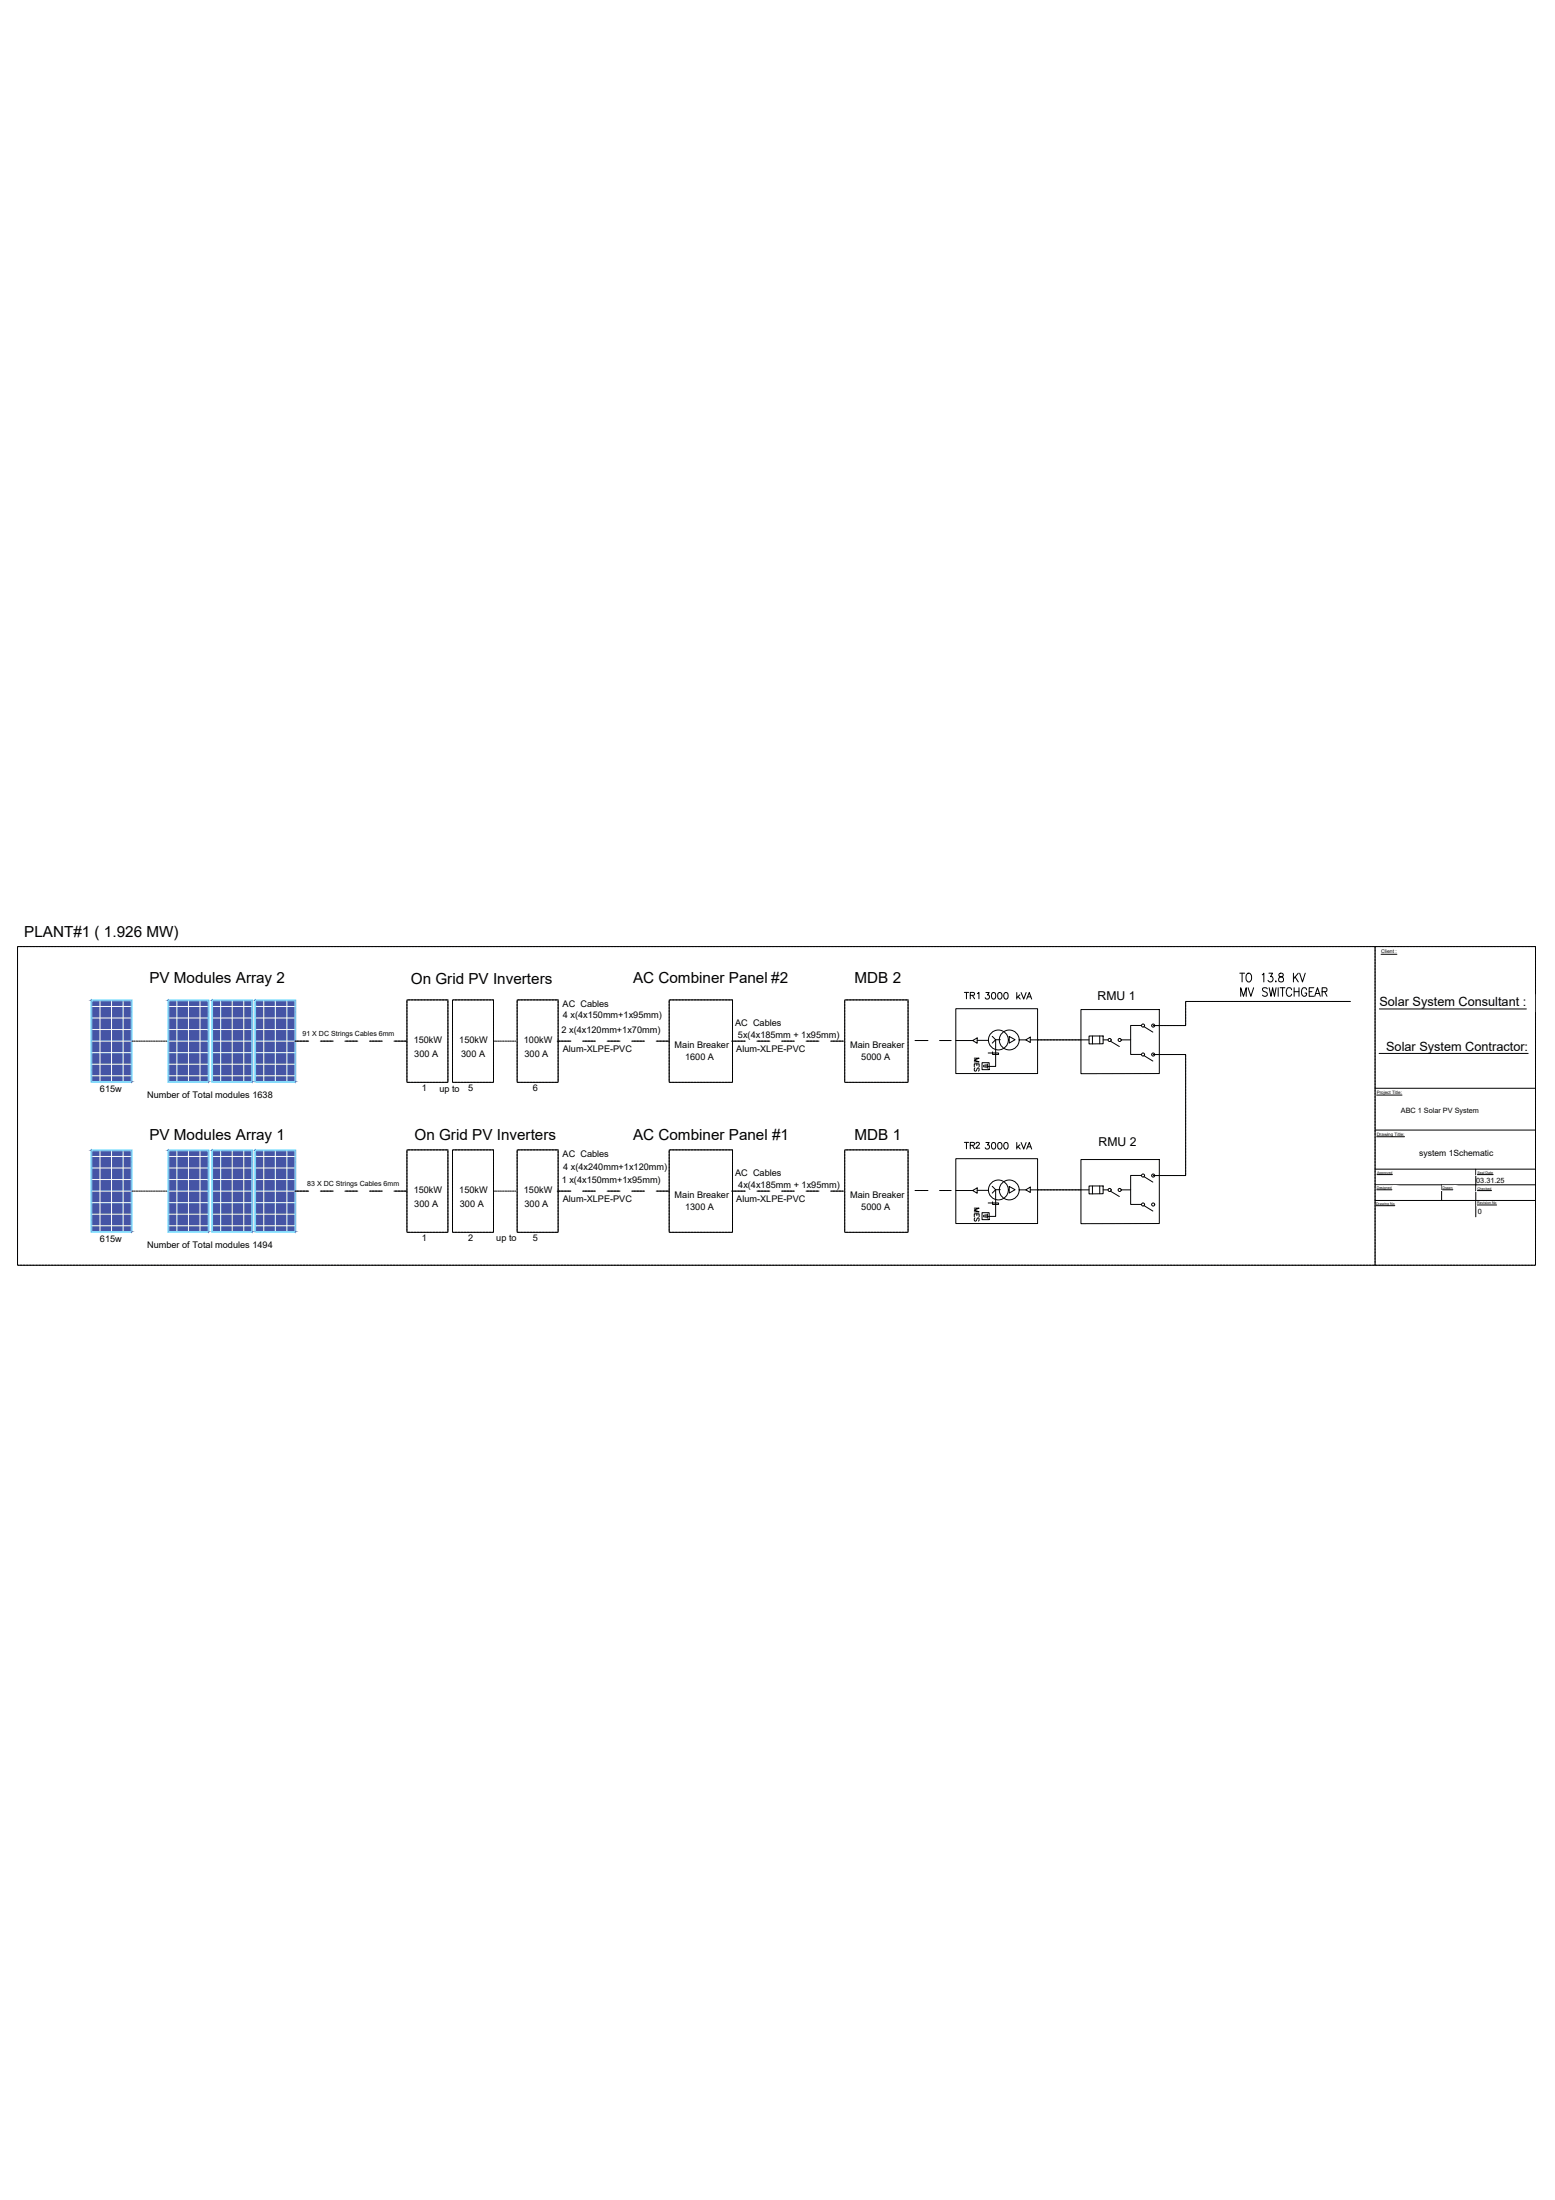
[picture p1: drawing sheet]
<svg xmlns="http://www.w3.org/2000/svg" width="594mm" height="841mm" viewBox="0 0 594 841" stroke-linecap="round" stroke-linejoin="round" font-family="sans-serif">
<!-- layer: SOLAR PANNEL -->
<g fill="#fff" stroke="#fff" stroke-width=".38">
<path d="M111.5 382.2h1.5v.5z"/>
<path d="M97.3 413.3l1.6 .5h-1.6z"/>
<path d="M95 382.2h1.6v.5z"/>
<path d="M80.9 413.3l1.5 .5h-1.5z"/>
<path d="M78.3 382.2h1.5v.5z"/>
<path d="M64.1 413.3l1.6 .5h-1.6z"/>
<path d="M48.9 382.2h1.6v.5z"/>
<path d="M34.8 413.3l1.5 .5h-1.5z"/>
<path d="M111.5 439.6h1.5v.4z"/>
<path d="M97.3 470.7l1.6 .4h-1.6z"/>
<path d="M95 439.6h1.6v.4z"/>
<path d="M80.9 470.7l1.5 .4h-1.5z"/>
<path d="M78.3 439.6h1.5v.4z"/>
<path d="M64.1 470.7l1.6 .4h-1.6z"/>
<path d="M48.9 439.6h1.6v.4z"/>
<path d="M34.8 470.7l1.5 .4h-1.5z"/>
<path d="M98.5 382.6h14.2l-1.2-.4zM97.3 382.2h14.2l-13 .4z"/>
<path d="M97.3 382.2l.4 .4h.8zM97.3 382.2l.4 .4z"/>
<path d="M112.7 382.6l.3 30.9v-30.8zM112.7 382.6l.3 30.9-.3-.1z"/>
<path d="M112.7 413.4l.3 .4zM111.8 413.4h.9l.3 .4z"/>
<path d="M97.3 382.5l.4 26.9v-26.8zM97.3 382.5l.4 26.9-.4-.1z"/>
<path d="M98.9 413.8h14.1l-1.2-.4zM97.7 413.4h14.1l-12.9 .4z"/>
<path d="M97.3 409.3l.4 4.1v-4zM97.3 409.3l.4 4.1-.4-.1z"/>
<path d="M82.1 382.6h14.1l-1.2-.4zM80.9 382.2h14.1l-12.9 .4z"/>
<path d="M80.9 382.2l.3 .4h.9zM80.9 382.2l.3 .4z"/>
<path d="M96.2 382.6l.4 30.9v-30.8zM96.2 382.6l.4 30.9-.4-.1z"/>
<path d="M96.2 413.4l.4 .4zM95.4 413.4h.8l.4 .4z"/>
<path d="M80.9 382.5l.3 26.9v-26.8zM80.9 382.5l.3 26.9-.3-.1z"/>
<path d="M82.4 413.8h14.2l-1.2-.4zM81.2 413.4h14.2l-13 .4z"/>
<path d="M80.9 409.3l.3 4.1v-4zM80.9 409.3l.3 4.1-.3-.1z"/>
<path d="M65.3 382.6h14.2l-1.2-.4zM64.1 382.2h14.2l-13 .4z"/>
<path d="M64.1 382.2l.4 .4h.8zM64.1 382.2l.4 .4z"/>
<path d="M79.5 382.6l.3 30.9v-30.8zM79.5 382.6l.3 30.9-.3-.1z"/>
<path d="M79.5 413.4l.3 .4zM78.6 413.4h.9l.3 .4z"/>
<path d="M64.1 382.5l.4 26.9v-26.8zM64.1 382.5l.4 26.9-.4-.1z"/>
<path d="M65.7 413.8h14.1l-1.2-.4zM64.5 413.4h14.1l-12.9 .4z"/>
<path d="M64.1 409.3l.4 4.1v-4zM64.1 409.3l.4 4.1-.4-.1z"/>
<path d="M36 382.6h14.1l-1.2-.4zM34.8 382.2h14.1l-12.9 .4z"/>
<path d="M34.8 382.2l.3 .4h.9zM34.8 382.2l.3 .4z"/>
<path d="M50.1 382.6l.4 30.9v-30.8zM50.1 382.6l.4 30.9-.4-.1z"/>
<path d="M50.1 413.4l.4 .4zM49.3 413.4h.8l.4 .4z"/>
<path d="M34.8 382.5l.3 26.9v-26.8zM34.8 382.5l.3 26.9-.3-.1z"/>
<path d="M36.3 413.8h14.2l-1.2-.4zM35.1 413.4h14.2l-13 .4z"/>
<path d="M34.8 409.3l.3 4.1v-4zM34.8 409.3l.3 4.1-.3-.1z"/>
<path d="M98.5 439.9h14.2l-1.2-.3zM97.3 439.6h14.2l-13 .3z"/>
<path d="M97.3 439.6l.4 .3h.8zM97.3 439.6l.4 .3z"/>
<path d="M112.7 439.9l.3 31v-30.9zM112.7 439.9l.3 31-.3-.1z"/>
<path d="M112.7 470.8l.3 .3zM111.8 470.8h.9l.3 .3z"/>
<path d="M97.3 439.8l.4 26.9v-26.8zM97.3 439.8l.4 26.9-.4-.1z"/>
<path d="M98.9 471.1h14.1l-1.2-.3zM97.7 470.8h14.1l-12.9 .3z"/>
<path d="M97.3 466.6l.4 4.2v-4.1zM97.3 466.6l.4 4.2-.4-.1z"/>
<path d="M82.1 439.9h14.1l-1.2-.3zM80.9 439.6h14.1l-12.9 .3z"/>
<path d="M80.9 439.6l.3 .3h.9zM80.9 439.6l.3 .3z"/>
<path d="M96.2 439.9l.4 31v-30.9zM96.2 439.9l.4 31-.4-.1z"/>
<path d="M96.2 470.8l.4 .3zM95.4 470.8h.8l.4 .3z"/>
<path d="M80.9 439.8l.3 26.9v-26.8zM80.9 439.8l.3 26.9-.3-.1z"/>
<path d="M82.4 471.1h14.2l-1.2-.3zM81.2 470.8h14.2l-13 .3z"/>
<path d="M80.9 466.6l.3 4.2v-4.1zM80.9 466.6l.3 4.2-.3-.1z"/>
<path d="M65.3 439.9h14.2l-1.2-.3zM64.1 439.6h14.2l-13 .3z"/>
<path d="M64.1 439.6l.4 .3h.8zM64.1 439.6l.4 .3z"/>
<path d="M79.5 439.9l.3 31v-30.9zM79.5 439.9l.3 31-.3-.1z"/>
<path d="M79.5 470.8l.3 .3zM78.6 470.8h.9l.3 .3z"/>
<path d="M64.1 439.8l.4 26.9v-26.8zM64.1 439.8l.4 26.9-.4-.1z"/>
<path d="M65.7 471.1h14.1l-1.2-.3zM64.5 470.8h14.1l-12.9 .3z"/>
<path d="M64.1 466.6l.4 4.2v-4.1zM64.1 466.6l.4 4.2-.4-.1z"/>
<path d="M36 439.9h14.1l-1.2-.3zM34.8 439.6h14.1l-12.9 .3z"/>
<path d="M34.8 439.6l.3 .3h.9zM34.8 439.6l.3 .3z"/>
<path d="M50.1 439.9l.4 31v-30.9zM50.1 439.9l.4 31-.4-.1z"/>
<path d="M50.1 470.8l.4 .3zM49.3 470.8h.8l.4 .3z"/>
<path d="M34.8 439.8l.3 26.9v-26.8zM34.8 439.8l.3 26.9-.3-.1z"/>
<path d="M36.3 471.1h14.2l-1.2-.3zM35.1 470.8h14.2l-13 .3z"/>
<path d="M34.8 466.6l.3 4.2v-4.1zM34.8 466.6l.3 4.2-.3-.1z"/>
</g>
<g fill="none" stroke="#7fdfff" stroke-width=".38">
<path d="M34.8 382.2h15.7v31.6h-15.7zM35.1 382.6h15v30.8h-15zM64.1 382.2h15.7v31.6h-15.7zM64.5 382.6h15v30.8h-15zM80.9 382.2h15.7v31.6h-15.7zM81.2 382.6h15v30.8h-15zM97.3 382.2h15.7v31.6h-15.7zM97.7 382.6h15v30.8h-15zM34.8 439.6h15.7v31.5h-15.7zM35.1 439.9h15v30.9h-15zM64.1 439.6h15.7v31.5h-15.7zM64.5 439.9h15v30.9h-15z"/>
<path d="M80.9 439.6h15.7v31.5h-15.7zM81.2 439.9h15v30.9h-15zM97.3 439.6h15.7v31.5h-15.7zM97.7 439.9h15v30.9h-15z"/>
</g>
<g fill="#4554a5" stroke="#4554a5" stroke-width=".38">
<path d="M97.7 382.6h15v4.3z"/>
<path d="M97.7 382.6l15 4.3v26.5z"/>
<path d="M81.2 382.6h15v4.3z"/>
<path d="M81.2 382.6l15 4.3v26.5z"/>
<path d="M64.5 382.6h15v4.3z"/>
<path d="M64.5 382.6l15 4.3v26.5z"/>
<path d="M35.1 382.6h15v4.3z"/>
<path d="M35.1 382.6l15 4.3v26.5z"/>
<path d="M97.7 439.9h15v4.3z"/>
<path d="M97.7 439.9l15 4.3v26.6z"/>
<path d="M81.2 439.9h15v4.3z"/>
<path d="M81.2 439.9l15 4.3v26.6z"/>
<path d="M64.5 439.9h15v4.3z"/>
<path d="M64.5 439.9l15 4.3v26.6z"/>
<path d="M35.1 439.9h15v4.3z"/>
<path d="M35.1 439.9l15 4.3v26.6z"/>
<path d="M97.7 382.6v26.5l15 4.3zM97.7 409.1l15 4.3h-15z"/>
<path d="M81.2 382.6v26.5l15 4.3zM81.2 409.1l15 4.3h-15z"/>
<path d="M64.5 382.6v26.5l15 4.3zM64.5 409.1l15 4.3h-15z"/>
<path d="M35.1 382.6v26.5l15 4.3zM35.1 409.1l15 4.3h-15z"/>
<path d="M97.7 439.9v26.6l15 4.3zM97.7 466.5l15 4.3h-15z"/>
<path d="M81.2 439.9v26.6l15 4.3zM81.2 466.5l15 4.3h-15z"/>
<path d="M64.5 439.9v26.6l15 4.3zM64.5 466.5l15 4.3h-15z"/>
<path d="M35.1 439.9v26.6l15 4.3zM35.1 466.5l15 4.3h-15z"/>
</g>
<g fill="none" stroke="#fff" stroke-width=".38">
<path d="M35.1 398h15M35.1 393.6h15M35.1 389.2h15M35.1 384.8h15M38.2 382.6v30.8M42.6 382.6v30.8M47 382.6v30.8M64.5 398h15M64.5 393.6h15M64.5 389.2h15M64.5 384.8h15M67.6 382.6v30.8"/>
<path d="M72 382.6v30.8M76.4 382.6v30.8M81.2 398h15M81.2 393.6h15M81.2 389.2h15M81.2 384.8h15M84.3 382.6v30.8M88.7 382.6v30.8M93.1 382.6v30.8M97.7 398h15M97.7 393.6h15M97.7 389.2h15"/>
<path d="M97.7 384.8h15M100.8 382.6v30.8M105.2 382.6v30.8M109.6 382.6v30.8M35.1 411.3h15M35.1 406.8h15M35.1 402.4h15M64.5 411.3h15M64.5 406.8h15M64.5 402.4h15M81.2 411.3h15M81.2 406.8h15"/>
<path d="M81.2 402.4h15M97.7 411.3h15M97.7 406.8h15M97.7 402.4h15M38.2 439.9v30.9M42.6 439.9v30.9M47 439.9v30.9M67.6 439.9v30.9M72 439.9v30.9M76.4 439.9v30.9M84.3 439.9v30.9M88.7 439.9v30.9"/>
<path d="M93.1 439.9v30.9M100.8 439.9v30.9M105.2 439.9v30.9M109.6 439.9v30.9M35.1 459.8h15M35.1 455.3h15M35.1 450.9h15M35.1 446.5h15M35.1 442.1h15M64.5 459.8h15M64.5 455.3h15M64.5 450.9h15"/>
<path d="M64.5 446.5h15M64.5 442.1h15M81.2 459.8h15M81.2 455.3h15M81.2 450.9h15M81.2 446.5h15M81.2 442.1h15M97.7 459.8h15M97.7 455.3h15M97.7 450.9h15M97.7 446.5h15M97.7 442.1h15"/>
<path d="M35.1 468.6h15M35.1 464.2h15M64.5 468.6h15M64.5 464.2h15M81.2 468.6h15M81.2 464.2h15M97.7 468.6h15M97.7 464.2h15"/>
</g>
<!-- layer: 0 -->
<g fill="none" stroke="#000" stroke-width=".38">
<path d="M525.3 361.9v121.8M527.6 364.8h6.1M50.5 398h.4M51.2 398h.4M51.9 398h.3M52.5 398h.4M53.2 398h.3M53.8 398h.4M54.5 398h.3M55.1 398h.3M55.7 398h.4M56.3 398h.4"/>
<path d="M57 398h.4M57.6 398h.4M58.3 398h.3M58.9 398h.4M59.6 398h.3M60.2 398h.4M60.9 398h.3M61.5 398h.4M62.2 398h.3M62.7 398h.4M63.4 398h.4M112.7 398h5.2"/>
<path d="M122.4 398h4.9M131.7 398h5M141.1 398h5M150.5 398h5M188.9 398h.5M189.6 398h.4M190.3 398h.3M190.9 398h.4M191.6 398h.3M192.2 398h.4M192.9 398h.3M193.5 398h.4"/>
<path d="M194.2 398h.3M194.8 398h.3M195.4 398h.4M196 398h.4M196.7 398h.4M212.9 398h5.2M222.6 398h4.9M231.9 398h5M241.3 398h5M250.7 398h5M279.5 398h5.3M289.2 398h4.9"/>
<path d="M298.6 398h4.9M307.9 398h5M317.3 398h5M323.3 382.2h-.6v31M323.3 382.2h23.6v31M349.6 397.8h4.9M359 397.8h4.4M396.4 397.5h16.6M515.9 382.8h-62.9v9.3h-12.4M527 385.7h56.1M155.5 413.2v.6h15.1M155.5 413.2v-31h15.6v31"/>
<path d="M171.1 413.2v.6h-.5M172.9 413.2v.6h15.6v-.6M172.9 413.2v-31h15.6v31M197.6 413.2v.6h15.6v-.6M197.6 413.2v-31h15.6v31M255.7 413.2v.6h24.2v-.6M255.7 413.2v-31h24.2v31M322.7 413.2v.6h.6M346.9 413.2v.6h-23.6M440.6 403.1h12.4v46.3h-12.4M525.3 416h61.3M526 418.6h9.6"/>
<path d="M526.9 402.7h56.9M172.9 439.6h15.6v31.5h-15.6zM197.6 439.6h15.6v31.5h-15.6zM255.7 439.6h24.2v31.5h-24.2zM323.3 439.6h-.6v31.5h.6M323.3 439.6h23.6v31.5h-23.6M525.3 432h61.3M526 434.6h10.6M50.5 455.3h.4M51.2 455.3h.4M51.9 455.3h.3M52.5 455.3h.4"/>
<path d="M53.2 455.3h.3M53.8 455.3h.4M54.5 455.3h.3M55.1 455.3h.3M55.7 455.3h.4M56.3 455.3h.4M57 455.3h.4M57.6 455.3h.4M58.3 455.3h.3M58.9 455.3h.4M59.6 455.3h.3M60.2 455.3h.4"/>
<path d="M60.9 455.3h.3M61.5 455.3h.4M62.2 455.3h.3M62.7 455.3h.4M63.4 455.3h.4M112.7 455.3h5.2M122.4 455.3h4.9M131.7 455.3h5M141.1 455.3h5M150.5 455.3h5M188.9 455.3h.5M189.6 455.3h.4"/>
<path d="M190.3 455.3h.3M190.9 455.3h.4M191.6 455.3h.3M192.2 455.3h.4M192.9 455.3h.3M193.5 455.3h.4M194.2 455.3h.3M194.8 455.3h.3M195.4 455.3h.4M196 455.3h.4M196.7 455.3h.4M212.9 455.3h5.2"/>
<path d="M222.6 455.3h4.9M231.9 455.3h5M241.3 455.3h5M250.7 455.3h5M279.5 455.3h5.3M289.2 455.3h4.9M298.6 455.3h4.9M307.9 455.3h5M317.3 455.3h5M349.6 455.1h4.9M359 455.1h4.4M396.4 454.9h16.6"/>
<path d="M525.3 458.9h61.3M525.3 452.9h61.3M525.3 446.9h61.3M526 454.8h5.8M526.1 449h5.9M550.8 452.9v6M551.1 454.8h3.9M563.8 446.9v18.3M564.4 455.1h5.4M564.4 449h6M170.6 471.1h-15.1v-31.5h15.6v31.5h-.5M525.7 460.9h7.2"/>
<path d="M564.4 460.6h7.4M6.7 483.3v.4h579.9v-.4M6.7 483.3v-121.4h579.9v121.4"/>
</g>
<!-- layer: PDF_E-DIGRAM -->
<g fill="none" stroke="#000" stroke-width=".38">
<path d="M365.2 397.8h6.4M371.6 397.8l1.7-1v2zM373.3 397.7h4.3M379.1 396.2l1.3 1.3-1.3 1.3M382.2 397.5h-1.8v10.2h-3.2M385.6 396.2l2.2 1.3-2.2 1.3zM389.3 397.5h2.6M391.9 397.5l1.7-1v2zM393.6 397.5h2.8M375.2 406.3h2.7v2.6h-2.7zM375.8 407.2v.7M376.3 407.1v.9"/>
<path d="M376.7 406.9v1.3M377.2 406.7v1.7M365.2 455.1h6.4M371.6 455.1l1.7-1v2.1zM373.3 455h4.3M379.1 453.5l1.3 1.3-1.3 1.3M382.2 454.8h-1.8v10.2h-3.2M385.6 453.6l2.2 1.2-2.2 1.3zM389.3 454.9h2.6M391.9 454.9l1.7-1.1v2.1zM393.6 454.9h2.8M375.2 463.6h2.7v2.6h-2.7z"/>
<path d="M375.8 464.6v.6M376.3 464.4v1M376.7 464.3v1.2M377.2 464.1v1.6"/>
<circle cx="381.4" cy="397.6" r="3.8"/>
<circle cx="385.6" cy="397.6" r="3.8"/>
<circle cx="381.4" cy="454.9" r="3.8"/>
<circle cx="385.6" cy="454.9" r="3.8"/>
</g>
<!-- layer: PDF_EL-TXT -->
<g fill="none" stroke="#000" stroke-width=".38">
<path d="M376.7 379.4h1.2l-.7 1a.82 .82 0 0 1 .6 1.3 .82 .82 0 0 1-1.4-.3M379.1 379.6a.8 .8 0 0 1 1.2 .3l.1 .6a1.16 1.16 0 0 1-.9 1.4 1.61 1.61 0 0 1-.4-2.3zM381.5 379.6a.8 .8 0 0 1 1.2 .3l.1 .6a1.14 1.14 0 0 1-1 1.4 1.67 1.67 0 0 1-.3-2.3zM383.9 379.6a.8 .8 0 0 1 1.2 .3v.6a1.06 1.06 0 0 1-.9 1.4 1.54 1.54 0 0 1-.3-2.3zM388.5 379.4v2.5M390.1 379.4l1 2.5 .9-2.5M388.9 381l.9 .9M389.6 380.3l-1.1 1.1M392.2 381.9l1-2.5 1 2.5M392.6 381.1h1.2M372.2 404.5h1.9l-1.9 .8 1.9 .6h-1.9M372.2 407.8v-1.1h1.9v1.1"/>
<path d="M372.5 408.2l-.3 .5 .3 .8 .5-.2 .6-1.1 .5 .5-.3 .8M373.2 406.7v.7M376.7 436.8h1.2l-.7 .9a.82 .82 0 0 1 .6 1.3 .82 .82 0 0 1-1.4-.3M379.1 436.9a.8 .8 0 0 1 1.2 .3l.1 .6a1.16 1.16 0 0 1-.9 1.5 1.61 1.61 0 0 1-.4-2.4zM381.5 436.9a.8 .8 0 0 1 1.2 .3l.1 .6a1.14 1.14 0 0 1-1 1.5 1.67 1.67 0 0 1-.3-2.4zM383.9 436.9a.8 .8 0 0 1 1.2 .3v.6a1.06 1.06 0 0 1-.9 1.5 1.54 1.54 0 0 1-.3-2.4zM388.5 436.8v2.5M388.9 438.3l.9 1M389.6 437.6l-1.1 1.1M390.1 436.8l1 2.5 .9-2.5M392.2 439.3l1-2.5 1 2.5M392.6 438.4h1.2"/>
<path d="M372.2 461.9h1.9l-1.9 .7 1.9 .7h-1.9M372.2 465.1v-1.1h1.9v1.1M372.5 465.6l-.3 .4 .3 .8 .5-.2 .6-1 .5 .4-.3 .8M373.2 464v.7"/>
</g>
<!-- layer: PDF_EL-SLD -->
<path d="M365.2 385.6h31.2v24.8h-31.2zM365.2 442.9h31.2v24.8h-31.2z" fill="none" stroke="#000" stroke-width=".38"/>
<!-- layer: PDF_DIMENSIONS -->
<path d="M379.2 402.1v1h2.3v-.6h-4M379.2 459.4v1h2.3v-.5h-4" fill="none" stroke="#000" stroke-width=".38"/>
<!-- layer: PDF_RD -->
<g fill="none" stroke="#000" stroke-width=".38">
<path d="M413 385.9h29.9v24.5l-29.9 .1zM413 397.5h3.1M416.1 396h5.3v3l-5.3 .1zM417.4 396v3.1M420.1 396v3M421.4 397.5h1.9M424.2 398l3.4 2.1M428.3 397.5h3.7M436 392h-4v11.1h4M437 392.5l3.4 2.1M437 403.5l3.4 2.1M413 443.3h29.9v24.4l-29.9 .1z"/>
<path d="M413 454.9h3.1M416.1 453.4h5.3v2.9l-5.3 .1zM417.4 453.4v3M420.1 453.4v2.9M421.4 454.9h1.9M424.2 455.4l3.4 2M428.3 454.9h3.7M436 449.4h-4v11h4M437 449.8l3.4 2.1M437 460.9l3.4 2.1"/>
<circle cx="423.9" cy="397.6" r=".59"/>
<circle cx="427.8" cy="397.6" r=".59"/>
<circle cx="436.7" cy="392" r=".59"/>
<circle cx="440.6" cy="392.1" r=".59"/>
<circle cx="436.7" cy="403.1" r=".59"/>
<circle cx="440.6" cy="403.1" r=".59"/>
<circle cx="423.9" cy="454.9" r=".59"/>
<circle cx="427.8" cy="454.9" r=".59"/>
<circle cx="436.7" cy="449.4" r=".59"/>
<circle cx="440.6" cy="449.4" r=".59"/>
<circle cx="436.7" cy="460.5" r=".59"/>
<circle cx="440.6" cy="460.5" r=".59"/>
</g>
<!-- layer: PDF_TXT5 -->
<g fill="none" stroke="#000" stroke-width=".38">
<path d="M368.4 379.4h1.7M369.2 379.4v2.4M373.4 379.8l.6-.4v2.4M473.6 372h1.9M474.5 372v3.4M476.6 372.2l.2-.2a1.77 1.77 0 0 1 1.5 1.4 1.77 1.77 0 0 1-.7 1.8l-.2 .2a1.77 1.77 0 0 1-1.5-1.3 1.77 1.77 0 0 1 .7-1.9zM476.8 377.6l1.1 3.3 1.1-3.3M482.2 372.6l.6-.6v3.4M484.2 378a1.01 1.01 0 0 0-1.1-.4 1.01 1.01 0 0 0-.8 .8l.3 .4 1.5 .8 .1 .8a1.12 1.12 0 0 1-1.9 0M484.8 372h1.4l-.8 1.4a1.01 1.01 0 0 1 .9 1.4 1.01 1.01 0 0 1-1.7 .2l-.2-.2M484.9 377.6l.7 3.3 .6-3.3 .7 3.3 .6-3.3M487.4 375v.4z"/>
<path d="M488.3 377.6v3.3M488.8 372.2a.71 .71 0 0 0 .2 1.2 1.05 1.05 0 0 1 1.4 1.2 1.05 1.05 0 0 1-1.8 .4l-.1-.2a1.51 1.51 0 0 1 1.6-1.6 .68 .68 0 0 0-.4-1.2zM489 377.6h1.9M490 377.6v3.3M493.4 378.4a1.04 1.04 0 0 0-1.2-.8 1.04 1.04 0 0 0-.8 1.2v.8a1.04 1.04 0 0 0 .8 1.3 1.04 1.04 0 0 0 1.2-.8M494.1 372v3.4M494.4 377.6v3.3M494.4 379.1h1.9M494.8 373.4l1.2 2M496 372l-1.9 2.2M496.3 377.6v3.3M496.5 372l1.1 3.4 1.1-3.4"/>
<path d="M499.2 378.4a1 1 0 0 0-1.2-.8 1 1 0 0 0-.8 1.2v.8a1 1 0 0 0 1 1.3 1 1 0 0 0 1-1.3h-.6M500.2 379.1h1M501.9 377.6h-1.7v3.3h1.7M502.7 379.8h1.3M505.1 379.1l1.6-.1 .2-1.1-1.8-.3v3.3M506.1 379.1l.9 1.8M370.7 380.5l1.4-.1 .2-.6-.2-.4h-1.4v2.4M371.5 380.5l.8 1.3M474 380.9v-3.3l1.1 3.3 1-3.3v3.3M502.3 380.9l1-3.3 1.1 3.3M368.4 436.7h1.7M369.2 436.7v2.5"/>
<path d="M370.7 437.8h1.4l.2-.6-.2-.4-1.4-.1v2.5M371.5 437.8l.8 1.4M372.9 437.2l.4-.5 .8 .2v.6l-1.3 1.4h1.5"/>
</g>
<!-- layer: 0 -->
<g fill="#fff" stroke="#fff" stroke-width=".38">
<path d="M525.8 447.5v1.8l7.5-1.8zM525.8 449.3l7.5-1.8v1.8z"/>
<path d="M525.8 453.3v1.8l7.4-1.8zM525.8 455.1l7.4-1.8v1.8z"/>
<path d="M550.9 453.3v1.8l5.2-1.8zM550.9 455.1l5.2-1.8v1.8z"/>
<path d="M564.2 453.6v1.8l7-1.8zM564.2 455.4l7-1.8v1.8z"/>
<path d="M564.2 447.5v1.8l7.7-1.8zM564.2 449.3l7.7-1.8v1.8z"/>
<path d="M525.6 459.4v1.8l8.9-1.8zM525.6 461.2l8.9-1.8v1.8z"/>
<path d="M564.2 459.1v1.8l9.3-1.8zM564.2 460.9l9.3-1.8v1.8z"/>
<path d="M525.8 416.7v2.3l31.8-2.3zM525.8 419l31.8-2.3v2.3z"/>
<path d="M525.8 432.6v2.3l21.2-2.3zM525.8 434.9l21.2-2.3v2.3z"/>
<path d="M527.4 362.6v4.1l7.1-4.1zM527.4 366.7l7.1-4.1v4.1z"/>
<path d="M526 397.3v6.4l59.1-6.4zM526 403.7l59.1-6.4v6.4z"/>
<path d="M526.3 380.3v6.4l60-6.4zM526.3 386.7l60-6.4v6.4z"/>
</g>
<g font-size="5.8">
<text x="9.3" y="358.4">PLANT#1 ( 1.926 MW)</text>
<text x="57.1" y="375.8">PV Modules Array 2</text>
<text x="157" y="376.1">On Grid PV Inverters</text>
<text x="241.9" y="375.9">AC Combiner Panel #2</text>
<text x="326.5" y="375.8">MDB 2</text>
<text x="57.1" y="435.8">PV Modules Array 1</text>
<text x="158.4" y="435.8">On Grid PV Inverters</text>
<text x="241.9" y="435.8">AC Combiner Panel #1</text>
<text x="326.5" y="435.8">MDB 1</text>
</g>
<g font-size="4.9">
<text x="527" y="384.7">Solar System Consultant :</text>
<text x="529.6" y="401.7">Solar System Contractor:</text>
</g>
<g font-size="4.7">
<text x="419.3" y="382.2">RMU 1</text>
<text x="419.7" y="438.2">RMU 2</text>
</g>
<g font-size="3.5">
<text x="214.9" y="384.8">AC Cables</text>
<text x="215" y="389.1">4 x(4x150mm+1x95mm)</text>
<text x="214.5" y="394.9">2 x(4x120mm+1x70mm)</text>
<text x="280.9" y="392.2">AC Cables</text>
<text x="158" y="398.8">150kW</text>
<text x="175.5" y="398.8">150kW</text>
<text x="200.1" y="398.8">100kW</text>
<text x="257.7" y="400.7">Main Breaker</text>
<text x="281.9" y="396.8">5x(4x185mm + 1x95mm)</text>
<text x="324.8" y="400.7">Main Breaker</text>
<text x="158.3" y="404.2">300 A</text>
<text x="176.2" y="403.9">300 A</text>
<text x="200.4" y="404.2">300 A</text>
<text x="215" y="402.1">Alum-XLPE-PVC</text>
<text x="261.7" y="405.4">1600 A</text>
<text x="281.3" y="402.1">Alum-XLPE-PVC</text>
<text x="329" y="405.4">5000 A</text>
<text x="38.2" y="417.6">615w</text>
<text x="56.2" y="419.8">Number of Total modules 1638</text>
<text x="161.2" y="417.2">1</text>
<text x="167.9" y="417.5">up to</text>
<text x="178.9" y="417.2">5</text>
<text x="203.6" y="417.2">6</text>
<text x="214.9" y="442.1">AC Cables</text>
<text x="215.2" y="447.4">4 x(4x240mm+1x120mm)</text>
<text x="280.9" y="449.6">AC Cables</text>
<text x="214.6" y="452.1">1 x(4x150mm+1x95mm)</text>
<text x="282" y="454.1">4x(4x185mm + 1x95mm)</text>
<text x="158" y="456.2">150kW</text>
<text x="158.3" y="461.6">300 A</text>
<text x="175.5" y="456.2">150kW</text>
<text x="175.7" y="461.6">300 A</text>
<text x="200.1" y="456.2">150kW</text>
<text x="200.4" y="461.6">300 A</text>
<text x="215" y="459.5">Alum-XLPE-PVC</text>
<text x="257.7" y="458">Main Breaker</text>
<text x="281.3" y="459.5">Alum-XLPE-PVC</text>
<text x="324.8" y="458">Main Breaker</text>
<text x="261.7" y="462.7">1300 A</text>
<text x="329" y="462.7">5000 A</text>
<text x="38.2" y="474.9">615w</text>
<text x="56.2" y="477.2">Number of Total modules 1494</text>
<text x="161.2" y="474.5">1</text>
<text x="178.9" y="474.5">2</text>
<text x="189.6" y="474.5">up to</text>
<text x="203.6" y="474.5">5</text>
</g>
<text font-size="3.3" x="542.2" y="441.9">system 1Schematic</text>
<g font-size="2.8">
<text x="535.2" y="425.4">ABC 1 Solar PV System</text>
<text x="564" y="452.1">03.31.25</text>
<text x="564.7" y="464.1">0</text>
</g>
<g font-size="2.7">
<text x="115.6" y="396.1">91 X DC Strings Cables 6mm</text>
<text x="117.4" y="453.4">83 X DC Strings Cables 6mm</text>
</g>
<text font-size="1.9" x="527.6" y="364.4">Client :</text>
<g font-size="1.7">
<text x="526" y="418.3">Project Title:</text>
<text x="526" y="434.2">Drawing Title:</text>
</g>
<g font-size="1.4">
<text x="526.1" y="448.7">Approved</text>
<text x="564.4" y="448.7">Seal Date</text>
<text x="526" y="454.5">Designed</text>
<text x="551.1" y="454.5">Drawn</text>
<text x="564.4" y="454.8">Checked</text>
<text x="525.7" y="460.6">Drawing No</text>
<text x="564.4" y="460.4">Revision No</text>
</g>
</svg>
